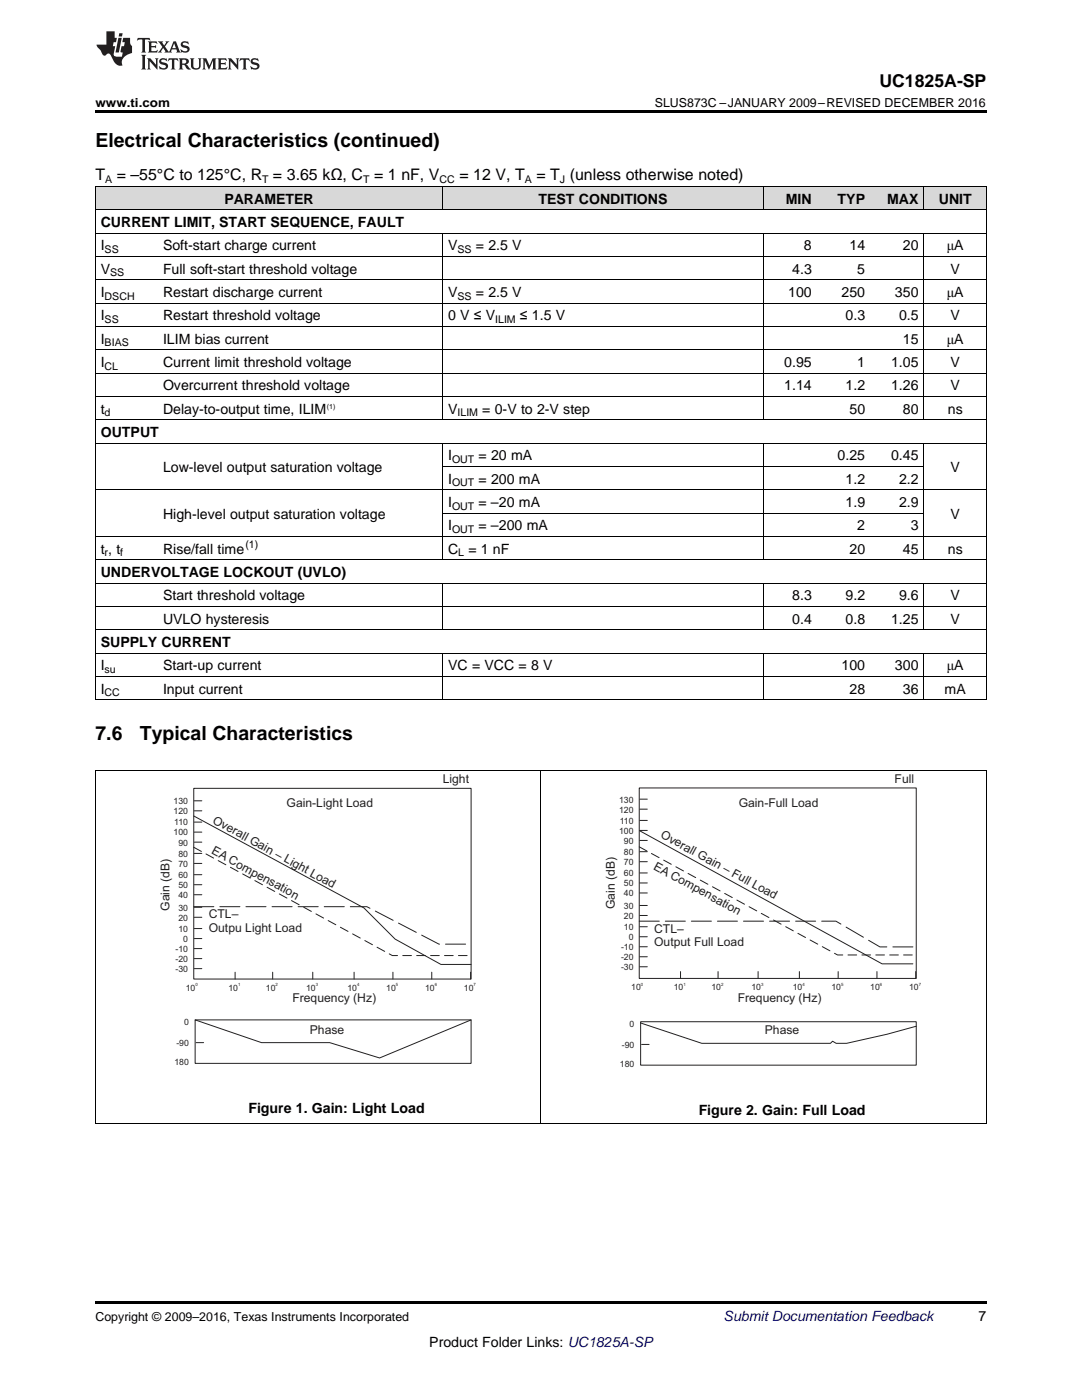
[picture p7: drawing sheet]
<svg xmlns="http://www.w3.org/2000/svg" width="216mm" height="279mm" viewBox="0 0 216 279" stroke-linecap="round" stroke-linejoin="round" font-family="sans-serif">
<g fill="#d8d8d8">
<path d="M19 37.3h12.5v4.6h-12.5z"/>
<path d="M31.5 37.3h56.9v4.6h-56.9z"/>
<path d="M88.4 37.3h64v4.6h-64z"/>
<path d="M152.4 37.3h10.7v4.6h-10.7z"/>
<path d="M163.1 37.3h10.6v4.6h-10.6z"/>
<path d="M173.7 37.3h10.7v4.6h-10.7z"/>
<path d="M184.4 37.3h12.4v4.6h-12.4z"/>
</g>
<path d="M19 22h177.8v.5h-177.8zM19 224.2l.2 .1zM196.7 224.2l.1 .1zM19 259.7h177.8v.5h-177.8z" fill="#000"/>
<g fill="none" stroke="#000" stroke-width=".2">
<path d="M19 37.2h177.8v102.5M19.1 37.2v102.5M88.3 37.2v4.7M152.3 37.2v4.7M184.3 37.2v4.7M19 55.8h177.8M19 51.2h177.8M19 46.5h177.8M19 41.9h177.8M88.3 46.6v37.2M152.3 46.6v37.2M184.3 46.6v37.2"/>
<path d="M19 79.1h177.8M19 74.5h177.8M19 69.8h177.8M19 65.1h177.8M19 60.5h177.8M19 97.7h177.8M19 88.4h177.8M19 83.8h177.8M88.3 88.5v23.3M88.4 93.1h96M152.3 88.5v23.3M184.3 88.5v23.3"/>
<path d="M19 116.4h177.8M19 111.7h177.8M19 107.1h177.8M88.3 116.4v9.3M88.4 102.4h96M152.3 116.4v9.3M184.3 116.4v9.3M19 139.6h177.8M19 135h177.8M19 130.3h177.8M19 125.7h177.8M19 121h177.8"/>
<path d="M88.3 130.4v9.3M152.3 130.4v9.3M184.3 130.4v9.3M19 153.7h177.8M19.1 153.7v70.6M107.9 153.7v70.6M196.8 153.7v70.6M19 224.2h177.8"/>
</g>
<g fill="none" stroke="#231f20" stroke-width=".2">
<path d="M38.7 157.3h55.3v38.1h-55.3zM38.8 159.8h1.5M127.6 157.3h55.2v38h-55.2zM127.7 159.5h1.5M38.7 162.8l33.9 18.4 6.2 6.2 9.2 5.1h6M38.8 161.8h1.5M38.8 164.1h1.5M38.8 166.1h1.5M38.8 168.1h1.5M38.8 170.3h1.5M38.8 172.3h1.5M38.8 174.6h1.5"/>
<path d="M38.8 176.6h1.5M38.8 178.6h1.5M127.6 165.8l48.4 26.6h6.2M127.7 161.5h1.5M127.7 163.7h1.5M127.7 165.7h1.5M127.7 167.7h1.5M127.7 170h1.5M127.7 172h1.5M127.7 174.2h1.5M127.7 176.2h1.5M127.7 178.2h1.5"/>
<path d="M38.8 181.1h1.5M38.8 183.1h1.5M38.8 185.3h1.5M38.8 187.3h1.5M38.8 189.3h1.5M38.8 191.3h1.5M38.8 193.3h1.5M46.9 194v1.4M54.4 194v1.4M62.4 194v1.4M70.7 194v1.4M78.4 194v1.4"/>
<path d="M86.2 194v1.4M93.9 194v1.4M127.7 180.7h1.5M127.7 182.7h1.5M127.7 185h1.5M127.7 186.9h1.5M127.7 188.9h1.5M127.7 190.9h1.5M127.7 192.9h1.5M135.8 193.9v1.4M143.3 193.9v1.4M151.3 193.9v1.4"/>
<path d="M159.5 193.9v1.4M167.2 193.9v1.4M175 193.9v1.4M182.7 193.9v1.4M38.9 203.5h55.1v8.7h-55.1zM38.9 203.5l13.3 4.6h13.6l9.9 3 18.3-7.6M39.1 208.1h1.5M127.8 203.9h55v8.7h-55zM127.8 204.2l12.2 4h25.7l.4-.4 .7 .4h2.1l8.1-1.8 5.8-1.6M128 208.4h1.5"/>
</g>
<path d="M38.7 169.1l39.6 21.6h15.7M127.6 169l39.5 21.6h15.7" fill="none" stroke="#231f20" stroke-width=".2" stroke-dasharray="1.7 1"/>
<path d="M38.7 180.9h34.5l14.4 7.5h6.4M127.6 183.8h39.2l8.8 5.2h7.2" fill="none" stroke="#231f20" stroke-width=".2" stroke-dasharray="4 1.2"/>
<g fill="#231f20">
<path d="M27.5 7.6l-.1 .5 .4-.2h.6v.1v2.1l-.2 .4h1l-.3-.4v-2.1l.1-.1h.5l.5 .2-.2-.5zM29.5 8.3l.2 .3v1.5l-.2 .4h1.8l.2-.6a1.04 1.04 0 0 1-1.3 .2v-.7h.6l.3 .2v-.6l-.3 .2h-.6v-.6l.8-.1 .4 .3-.2-.5zM31.5 8.3l.9 1.1-.9 1.1h.8l-.2-.2 .5-.7 .4 .7-.2 .2h1.5l-.1-.2 .1-.4h.9l.1 .4-.2 .2h1l-.3-.3-.7-1.9h-.5l-.9 2-.8-1 .9-1h-.8l.1 .3-.3 .5-.4-.6 .2-.2zM34.7 8.6l.4 1h-.7zM36.3 8.4a.63 .63 0 0 0-.2 .7 .63 .63 0 0 0 .6 .4l.6 .2 .1 .2a.75 .75 0 0 1-.7 .4 .75 .75 0 0 1-.6-.5l.1 .7 .1-.1a1.11 1.11 0 0 0 1.5-.6 1.13 1.13 0 0 0-1.2-.8l-.1-.4a1.04 1.04 0 0 1 1.2 .2l-.2-.5-.1 .1-.5-.2zM28.2 10.9l.2 .4v2.2l-.2 .4h1l-.3-.4v-2.2l.3-.4zM29.3 11.6l.3 .4v1.5l-.3 .4h.8l-.2-.4v-1.3l1.5 1.7v-1.9l.2-.4h-.7l.2 .4v.9l-1.1-1.3zM32 11.8a.62 .62 0 0 0-.2 .7 .62 .62 0 0 0 .6 .4l.6 .1 .1 .3a.76 .76 0 0 1-.7 .3 .76 .76 0 0 1-.6-.4l.1 .7 .1-.1a1.11 1.11 0 0 0 1.5-.6 1.13 1.13 0 0 0-1.2-.8l-.1-.4a1.04 1.04 0 0 1 1.2 .2l-.2-.6-.1 .1-.5-.1zM33.7 11.6l-.2 .6a.61 .61 0 0 1 .8-.3v1.6l-.2 .4h.9l-.2-.4v-1.6a.63 .63 0 0 1 .8 .3l-.2-.6zM35.6 11.6l.3 .4v1.5l-.3 .4h1l-.2-.2v-.8l.5 .2a.76 .76 0 0 0 1.2 .7l-1-1a.58 .58 0 0 0 .6-.5 .58 .58 0 0 0-.5-.6zM36.4 11.9h.1a.45 .45 0 0 1 .5 .1 .45 .45 0 0 1 .1 .5l-.7 .2zM37.9 11.6l.2 .2a2.17 2.17 0 0 0 .3 1.9 .99 .99 0 0 0 1.6-.6v-1.1l.2-.4h-.7l.2 .2a1.92 1.92 0 0 1-.2 1.8 .6 .6 0 0 1-.9-.5v-1.1l.2-.4zM40.4 11.6l.2 .4v1.5l-.2 .4h.7l-.2-.4v-1.4l.8 1.8 .8-1.8v1.4l-.2 .4h.9l-.2-.4v-1.5l.2-.4h-.8l-.6 1.5-.6-1.5zM43.4 11.6l.2 .4v1.5l-.2 .4h1.8l.2-.6a1.04 1.04 0 0 1-1.3 .1v-.6h.5l.4 .2v-.6l-.4 .2h-.5v-.7h.8l.3 .3-.1-.6zM45.5 11.6l.2 .4v1.5l-.2 .4h.7l-.2-.4v-1.3l1.5 1.7v-1.9l.2-.4h-.7l.2 .4v.9l-1.1-1.3zM47.9 11.6l-.1 .6a.61 .61 0 0 1 .8-.3v1.6l-.3 .4h1l-.3-.4 .1-1.6a.63 .63 0 0 1 .7 .3l-.1-.6zM50.2 11.8a.62 .62 0 0 0-.2 .7 .62 .62 0 0 0 .6 .4l.6 .1 .2 .3a.76 .76 0 0 1-.8 .3 .76 .76 0 0 1-.6-.4l.1 .7 .2-.1a1.11 1.11 0 0 0 1.5-.6 1.13 1.13 0 0 0-1.3-.8l-.1-.4a1.04 1.04 0 0 1 1.2 .2l-.1-.6-.2 .1-.5-.1z"/>
<path d="M21.2 6.3v2.6h-1.9l.1 .4 .7 .9a.91 .91 0 0 0 1 .8 .56 .56 0 0 1 .5-.3 .56 .56 0 0 1 .5 .3l.4 .8a1.53 1.53 0 0 0 1.9 1.2 1.54 1.54 0 0 1 1-2.1l.9-.3v-1.4a1.52 1.52 0 0 1-.3-1.6h-1.4l-.2 .8h.5l-.2 .8h-.4l-.2 1v.2l.4 .1-.2 .8a1.93 1.93 0 0 1-1.6-.3l.3-1.8h-.5l.2-.8h.4l.2-.8h-.4v-1.3zM23.6 7.6l-.6 2.9h.7l.6-2.9zM23.8 6.6l-.1 .7h.6l.2-.7z"/>
</g>
<g font-size="3.9">
<text x="19" y="29.3">Electrical Characteristics (continued)</text>
<text x="19" y="147.8">7.6</text>
<text x="27.9" y="147.8">Typical Characteristics</text>
</g>
<text font-size="3.5" x="175.5" y="17.3">UC1825A-SP</text>
<g font-size="3.2">
<text x="19" y="36">T</text>
<text x="23.3" y="36">= –55°C to 125°C, R = 3.65 kΩ, C = 1 nF, V</text>
<text x="91.7" y="36">= 12 V, T</text>
<text x="107" y="36">= T (unless otherwise noted)</text>
</g>
<g font-size="2.8">
<text x="44.8" y="40.6">PARAMETER</text>
<text x="107.5" y="40.6">TEST CONDITIONS</text>
<text x="156.8" y="40.6">MIN</text>
<text x="167.1" y="40.6">TYP</text>
<text x="177" y="40.6">MAX</text>
<text x="187.3" y="40.6">UNIT</text>
<text x="20.1" y="45.3">CURRENT LIMIT, START SEQUENCE, FAULT</text>
<text x="20.1" y="50">I</text>
<text x="32.5" y="50">Soft-start charge current</text>
<text x="89.4" y="50">V</text>
<text x="95" y="50">= 2.5 V</text>
<text x="160.4" y="50">8</text>
<text x="169.5" y="50">14</text>
<text x="180.2" y="50">20</text>
<text x="188.9" y="50">μA</text>
<text x="20.1" y="54.6">V</text>
<text x="20.1" y="59.3">I</text>
<text x="32.5" y="54.6">Full soft-start threshold voltage</text>
<text x="32.5" y="59.3">Restart discharge current</text>
<text x="89.4" y="59.3">V</text>
<text x="95" y="59.3">= 2.5 V</text>
<text x="157.3" y="59.3">100</text>
<text x="158.1" y="54.6">4.3</text>
<text x="167.9" y="59.3">250</text>
<text x="171.1" y="54.6">5</text>
<text x="178.6" y="59.3">350</text>
<text x="188.9" y="59.3">μA</text>
<text x="189.7" y="54.6">V</text>
<text x="20.1" y="63.9">I</text>
<text x="32.5" y="63.9">Restart threshold voltage</text>
<text x="89.4" y="63.9">0 V ≤ V</text>
<text x="103.8" y="63.9">≤ 1.5 V</text>
<text x="168.7" y="63.9">0.3</text>
<text x="179.4" y="63.9">0.5</text>
<text x="189.7" y="63.9">V</text>
<text x="20.1" y="68.6">I</text>
<text x="32.5" y="68.6">ILIM bias current</text>
<text x="180.2" y="68.6">15</text>
<text x="188.9" y="68.6">μA</text>
<text x="20.1" y="73.2">I</text>
<text x="32.5" y="73.2">Current limit threshold voltage</text>
<text x="32.5" y="77.9">Overcurrent threshold voltage</text>
<text x="156.5" y="73.2">0.95</text>
<text x="156.5" y="77.9">1.14</text>
<text x="168.7" y="77.9">1.2</text>
<text x="171.1" y="73.2">1</text>
<text x="177.8" y="73.2">1.05</text>
<text x="177.8" y="77.9">1.26</text>
<text x="189.7" y="73.2">V</text>
<text x="189.7" y="77.9">V</text>
<text x="20.1" y="82.5">t</text>
<text x="32.5" y="82.5">Delay-to-output time, ILIM</text>
<text x="89.4" y="82.5">V</text>
<text x="96.2" y="82.5">= 0-V to 2-V step</text>
<text x="169.5" y="82.5">50</text>
<text x="180.2" y="82.5">80</text>
<text x="189.1" y="82.5">ns</text>
<text x="20.1" y="87.2">OUTPUT</text>
<text x="32.5" y="94.2">Low-level output saturation voltage</text>
<text x="89.4" y="91.9">I</text>
<text x="95.5" y="91.9">= 20 mA</text>
<text x="167.1" y="91.9">0.25</text>
<text x="177.8" y="91.9">0.45</text>
<text x="189.7" y="94.2">V</text>
<text x="89.4" y="96.5">I</text>
<text x="89.4" y="101.2">I</text>
<text x="95.5" y="96.5">= 200 mA</text>
<text x="95.5" y="101.2">= –20 mA</text>
<text x="168.7" y="96.5">1.2</text>
<text x="168.7" y="101.2">1.9</text>
<text x="179.4" y="96.5">2.2</text>
<text x="179.4" y="101.2">2.9</text>
<text x="32.5" y="103.5">High-level output saturation voltage</text>
<text x="89.4" y="105.8">I</text>
<text x="95.5" y="105.8">= –200 mA</text>
<text x="171.1" y="105.8">2</text>
<text x="181.7" y="105.8">3</text>
<text x="189.7" y="103.5">V</text>
<text x="20.1" y="110.5">t , t</text>
<text x="32.5" y="110.5">Rise/fall time</text>
<text x="89.4" y="110.5">C</text>
<text x="93.5" y="110.5">= 1 nF</text>
<text x="169.5" y="110.5">20</text>
<text x="180.2" y="110.5">45</text>
<text x="189.1" y="110.5">ns</text>
<text x="20.1" y="115.1">UNDERVOLTAGE LOCKOUT (UVLO)</text>
<text x="32.5" y="119.8">Start threshold voltage</text>
<text x="158.1" y="119.8">8.3</text>
<text x="168.7" y="119.8">9.2</text>
<text x="179.4" y="119.8">9.6</text>
<text x="189.7" y="119.8">V</text>
<text x="32.5" y="124.5">UVLO hysteresis</text>
<text x="158.1" y="124.5">0.4</text>
<text x="168.7" y="124.5">0.8</text>
<text x="177.8" y="124.5">1.25</text>
<text x="189.7" y="124.5">V</text>
<text x="20.1" y="129.1">SUPPLY CURRENT</text>
<text x="20.1" y="133.8">I</text>
<text x="32.5" y="133.8">Start-up current</text>
<text x="89.4" y="133.8">VC = VCC = 8 V</text>
<text x="167.9" y="133.8">100</text>
<text x="178.6" y="133.8">300</text>
<text x="188.9" y="133.8">μA</text>
<text x="20.1" y="138.4">I</text>
<text x="32.5" y="138.4">Input current</text>
<text x="169.5" y="138.4">28</text>
<text x="180.2" y="138.4">36</text>
<text x="188.5" y="138.4">mA</text>
<text x="49.6" y="222.1">Figure 1. Gain: Light Load</text>
<text x="139.4" y="222.5">Figure 2. Gain: Full Load</text>
<text x="195.3" y="263.6">7</text>
<text x="85.7" y="268.9">Product Folder Links: UC1825A-SP</text>
</g>
<text font-size="2.8" fill="#0000c8" x="144.4" y="263.6">Submit Documentation Feedback</text>
<g font-size="2.5">
<text x="19" y="21.4">www.ti.com</text>
<text x="130.7" y="21.4">SLUS873C –JANUARY 2009–REVISED DECEMBER 2016</text>
<text x="19" y="263.6">Copyright © 2009–2016, Texas Instruments Incorporated</text>
</g>
<g font-size="2.4" fill="#231f20">
<text x="57.2" y="161.1">Gain-Light Load</text>
<text x="88.3" y="156.3">Light</text>
<text x="147.4" y="161">Gain-Full Load</text>
<text x="178.5" y="156.2">Full</text>
<text x="42.3" y="164.2" transform="rotate(29 42.3 164.2)">Overall Gain – Light Load</text>
<text x="131.6" y="167.1" transform="rotate(29 131.6 167.1)">Overall Gain – Full Load</text>
<text x="42.1" y="170.3" transform="rotate(29 42.1 170.3)">EA Compensation</text>
<text x="130.3" y="173.4" transform="rotate(29 130.3 173.4)">EA Compensation</text>
<text x="33.8" y="181.8" transform="rotate(-90 33.8 181.8)">Gain (dB)</text>
<text x="41.6" y="183.2">CTL–</text>
<text x="41.6" y="186">Outpu Light Load</text>
<text x="122.7" y="181.4" transform="rotate(-90 122.7 181.4)">Gain (dB)</text>
<text x="130.5" y="186.1">CTL–</text>
<text x="130.5" y="188.8">Output Full Load</text>
<text x="58.3" y="200.1">Frequency (Hz)</text>
<text x="147.2" y="199.9">Frequency (Hz)</text>
<text x="61.8" y="206.4">Phase</text>
<text x="152.6" y="206.3">Phase</text>
</g>
<g font-size="2.1">
<text x="21" y="36.6">A</text>
<text x="52.3" y="36.6">T</text>
<text x="72.5" y="36.6">T</text>
<text x="87.7" y="36.6">CC</text>
<text x="104.7" y="36.6">A</text>
<text x="111.7" y="36.6">J</text>
<text x="20.9" y="50.5">SS</text>
<text x="91.3" y="50.5">SS</text>
<text x="20.9" y="59.8">DSCH</text>
<text x="22" y="55.2">SS</text>
<text x="91.3" y="59.8">SS</text>
<text x="20.9" y="64.5">SS</text>
<text x="98.8" y="64.5">ILIM</text>
<text x="20.9" y="69.1">BIAS</text>
<text x="20.9" y="73.8">CL</text>
<text x="20.9" y="83.1">d</text>
<text x="91.3" y="83.1">ILIM</text>
<text x="90.2" y="92.4">OUT</text>
<text x="90.2" y="97.1">OUT</text>
<text x="90.2" y="101.7">OUT</text>
<text x="90.2" y="106.4">OUT</text>
<text x="20.9" y="111.1">r</text>
<text x="24" y="111.1">f</text>
<text x="49" y="109.4">(1)</text>
<text x="91.4" y="111.1">L</text>
<text x="20.9" y="134.3">su</text>
<text x="20.9" y="139">CC</text>
</g>
<g font-size="1.7" fill="#231f20">
<text x="34.6" y="160.5">130</text>
<text x="123.5" y="160.2">130</text>
<text x="34.6" y="162.5">120</text>
<text x="34.6" y="166.7">100</text>
<text x="34.8" y="164.7">110</text>
<text x="123.5" y="162.2">120</text>
<text x="123.5" y="166.4">100</text>
<text x="123.7" y="164.4">110</text>
<text x="35.6" y="168.7">90</text>
<text x="35.6" y="171">80</text>
<text x="35.6" y="173">70</text>
<text x="124.5" y="168.4">90</text>
<text x="124.5" y="170.6">80</text>
<text x="124.5" y="172.6">70</text>
<text x="35.6" y="175.2">60</text>
<text x="35.6" y="177.2">50</text>
<text x="35.6" y="179.2">40</text>
<text x="124.5" y="174.9">60</text>
<text x="124.5" y="176.9">50</text>
<text x="124.5" y="178.9">40</text>
<text x="35.6" y="181.7">30</text>
<text x="35.6" y="183.7">20</text>
<text x="35.6" y="186">10</text>
<text x="124.5" y="181.4">30</text>
<text x="124.5" y="183.4">20</text>
<text x="124.5" y="185.6">10</text>
<text x="35" y="190">-10</text>
<text x="35" y="192">-20</text>
<text x="36.6" y="188">0</text>
<text x="123.9" y="189.6">-10</text>
<text x="123.9" y="191.6">-20</text>
<text x="125.5" y="187.6">0</text>
<text x="35" y="194">-30</text>
<text x="37.1" y="197.7">10</text>
<text x="45.6" y="197.7">10</text>
<text x="53.1" y="197.7">10</text>
<text x="61.1" y="197.7">10</text>
<text x="69.3" y="197.7">10</text>
<text x="77.1" y="197.7">10</text>
<text x="84.8" y="197.7">10</text>
<text x="92.6" y="197.7">10</text>
<text x="123.9" y="193.6">-30</text>
<text x="126" y="197.6">10</text>
<text x="134.5" y="197.6">10</text>
<text x="141.9" y="197.6">10</text>
<text x="149.9" y="197.6">10</text>
<text x="158.2" y="197.6">10</text>
<text x="165.9" y="197.6">10</text>
<text x="173.6" y="197.6">10</text>
<text x="181.4" y="197.6">10</text>
<text x="35.2" y="208.8">-90</text>
<text x="36.7" y="204.5">0</text>
<text x="124.1" y="209.1">-90</text>
<text x="125.6" y="204.9">0</text>
<text x="34.8" y="212.5">180</text>
<text x="123.7" y="212.9">180</text>
</g>
<text font-size="1.4" x="65.2" y="81.7">(1)</text>
<g font-size=".9" fill="#231f20">
<text x="39" y="196.8">0</text>
<text x="47.5" y="196.8">1</text>
<text x="55" y="196.8">2</text>
<text x="63" y="196.8">3</text>
<text x="71.2" y="196.8">4</text>
<text x="79" y="196.8">5</text>
<text x="86.7" y="196.8">6</text>
<text x="94.5" y="196.8">7</text>
<text x="127.9" y="196.7">0</text>
<text x="136.4" y="196.7">1</text>
<text x="143.9" y="196.7">2</text>
<text x="151.9" y="196.7">3</text>
<text x="160.1" y="196.7">4</text>
<text x="167.8" y="196.7">5</text>
<text x="175.6" y="196.7">6</text>
<text x="183.3" y="196.7">7</text>
</g>
</svg>
